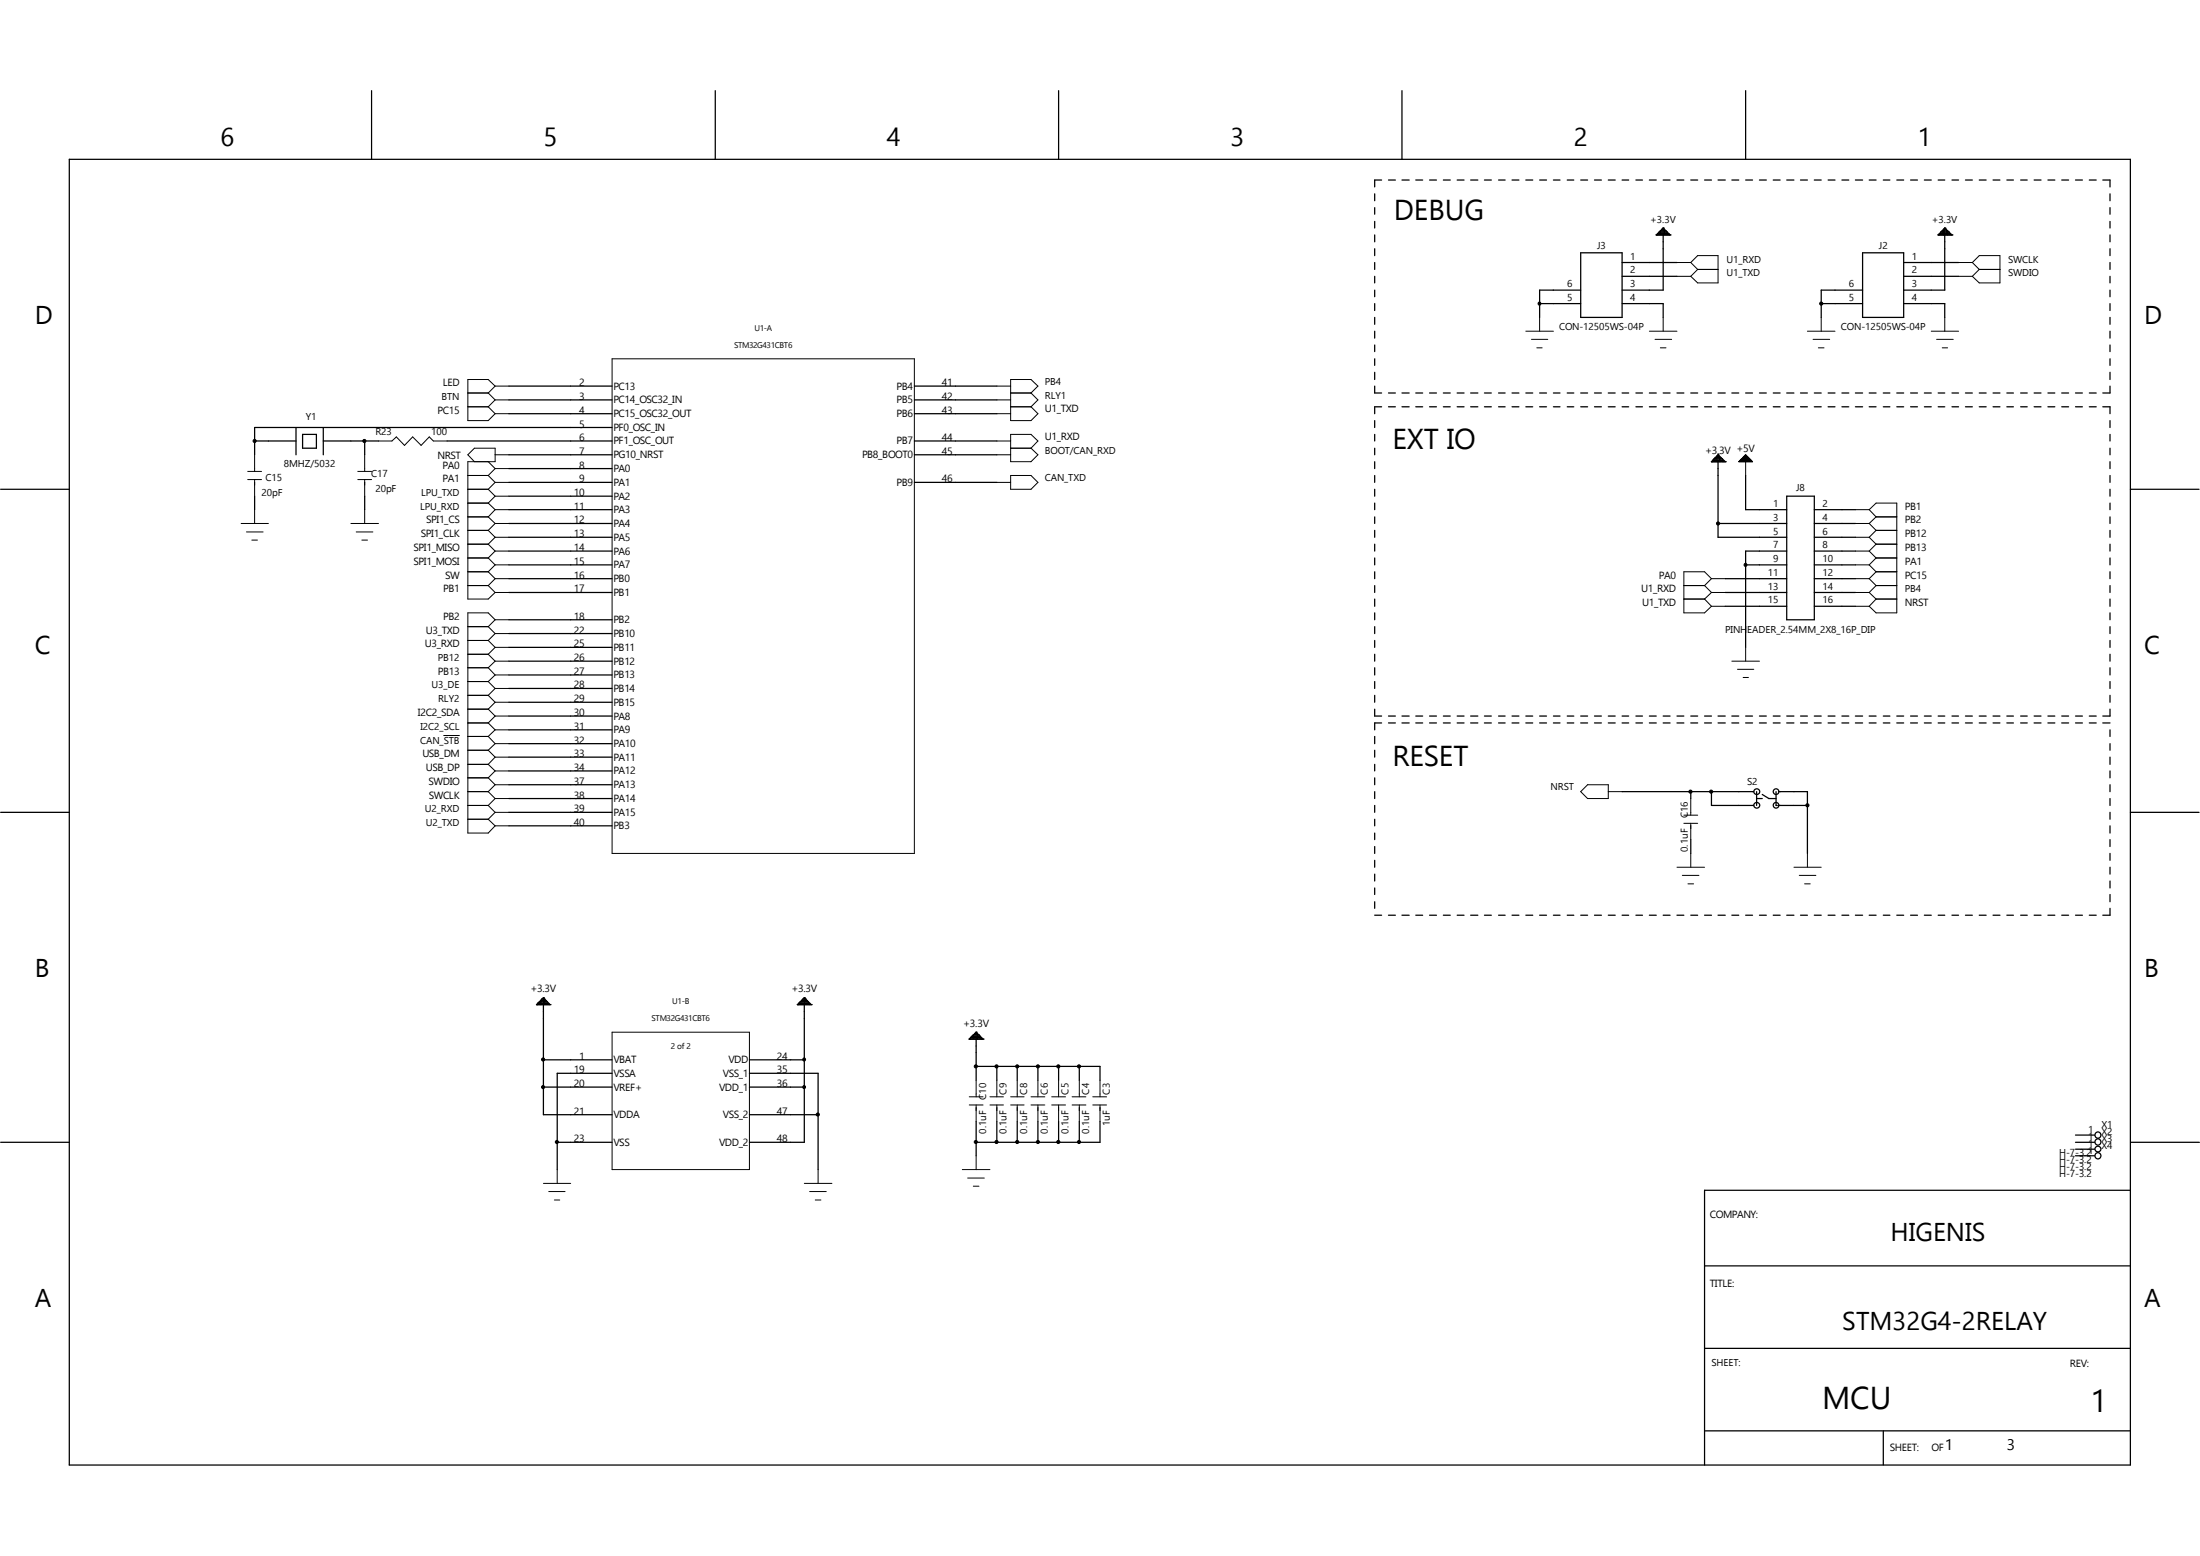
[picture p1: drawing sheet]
<svg xmlns="http://www.w3.org/2000/svg" width="297mm" height="210mm" viewBox="0 0 297 210" stroke-linecap="round" stroke-linejoin="round" font-family="sans-serif">
<g fill="none" stroke="#000" stroke-width=".17">
<path d="M50.2 12.2v9.3M96.6 12.2v9.3M142.9 12.2v9.3M189.3 12.2v9.3M235.7 12.2v9.3M9.4 21.5h278.2v176.2h-278.2zM185.6 26.2v.9M185.6 28v.9M185.6 29.9v.9M185.6 31.7v.9M185.6 33.6v.9M185.6 35.4v1"/>
<path d="M185.6 37.3v.9M185.6 39.2v.8M186.5 24.3h-.9v.9M187.5 24.3h.9M189.3 24.3h.9M191.1 24.3h1M193 24.3h.9M194.9 24.3h.9M196.7 24.3h1M198.5 24.3h1M200.4 24.3h.9M202.3 24.3h.9"/>
<path d="M204.1 24.3h1M206 24.3h.9M207.9 24.3h.9M209.7 24.3h.9M211.6 24.3h.9M213.4 24.3h.9M213.4 34.1h5.6v8.7h-5.6zM213.4 39.2h-5.5v3.6M215.3 24.3h.9M217.1 24.3h1M219 24.3h.9M219 35.4h7.4"/>
<path d="M219 37.3h7.4M220.9 24.3h.8M222.7 24.3h.9M223.6 31.7h.1M223.6 31.7h1.9M223.8 31.7v-.2h1.5v.2M224 31.7v-.4h1.1v.4M224.2 31.7v-.5h.7v.5M224.4 31.7v-.8h.3v.8M224.5 30.8h.1M224.5 24.3h1M224.5 30.8v8.4h-5.5"/>
<path d="M224.5 30.8l1 .9M224.5 30.8l-.9 .9M225.5 31.7h.1M226.4 24.3h.9M228.3 24.3h.9M230.1 24.3h1M231.9 24.3h1M233.8 24.3h.9M235.7 24.3h.9M237.5 24.3h1M239.4 24.3h.9M241.2 24.3h1"/>
<path d="M243.1 24.3h.9M244.9 24.3h1M246.8 24.3h.9M248.7 24.3h.9M250.5 24.3h1M251.5 34.1h5.5v8.7h-5.5zM251.5 39.2h-5.6v3.6M252.3 24.3h1M254.3 24.3h.8M256.1 24.3h.9M257 35.4h7.4M257 37.3h7.4"/>
<path d="M257.9 24.3h1M259.8 24.3h.9M261.7 31.7h.1M261.7 24.3h.9M261.7 31.7h1.8M261.8 31.7v-.2h1.5v.2M262 31.7v-.4h1.1v.4M262.2 31.7v-.5h.7v.5M262.4 31.7v-.8h.4v.8M262.6 30.8h.1M262.6 30.8v8.4h-5.6M262.6 30.8l.9 .9"/>
<path d="M262.6 30.8l-.9 .9M263.5 31.7h.1M263.5 24.3h.9M265.3 24.3h1M267.2 24.3h.9M269.1 24.3h.9M270.9 24.3h.9M272.8 24.3h.9M274.6 24.3h.9M276.5 24.3h.9M278.3 24.3h1M280.2 24.3h.9"/>
<path d="M282.1 24.3h.9M283.9 24.3h1v.9M284.9 26.2v.9M284.9 28v.9M284.9 29.9v.9M284.9 31.7v.9M284.9 33.6v.9M284.9 35.4v1M284.9 37.3v.9M284.9 39.2v.8M34.4 59.5h5.6M40 57.7v3.7"/>
<path d="M40.9 58.6h1.8v1.9h-1.8zM43.6 59.5h7.5M43.6 57.7v3.7M49.2 59.5v1.9M60.4 59.5h22.2M68.7 52.1h13.9M68.7 54h13.9M68.7 55.8h13.9M82.6 57.7h-48.2v3.7M123.4 52.1h11.2M123.4 54h11.2M123.4 55.8h11.2"/>
<path d="M123.4 59.5h11.2M185.6 41v.9M185.6 42.8v1M185.6 44.7v.9M185.6 46.6v.9M185.6 48.4v.9M185.6 50.2v1M185.6 52.1v.9h.9M185.6 56.8v.9M185.6 58.6v.9M186.5 54.9h-.9v.9M187.5 53h.9"/>
<path d="M187.5 54.9h.9M189.3 53h.9M189.3 54.9h.9M191.1 53h1M191.1 54.9h1M193 53h.9M193 54.9h.9M194.9 53h.9M194.9 54.9h.9M196.7 53h1M196.7 54.9h1M198.5 53h1"/>
<path d="M198.5 54.9h1M200.4 53h.9M200.4 54.9h.9M202.3 53h.9M202.3 54.9h.9M204.1 53h1M204.1 54.9h1M206 53h.9M206 54.9h.9M207.9 53h.9M207.9 54.9h.9M207.9 41h5.5"/>
<path d="M209.7 53h.9M209.7 54.9h.9M211.6 53h.9M211.6 54.9h.9M213.4 53h.9M213.4 54.9h.9M215.3 53h.9M215.3 54.9h.9M217.1 53h1M217.1 54.9h1M219 53h.9M219 54.9h.9"/>
<path d="M219 41h5.5v1.8M220.9 53h.8M220.9 54.9h.8M222.7 53h.9M222.7 54.9h.9M224.5 53h1M224.5 54.9h1M226.4 53h.9M226.4 54.9h.9M228.3 53h.9M228.3 54.9h.9M230.1 53h1"/>
<path d="M230.1 54.9h1M231.9 53h1M231.9 54.9h1M233.8 53h.9M233.8 54.9h.9M235.7 53h.9M235.7 54.9h.9M237.5 53h1M237.5 54.9h1M239.4 53h.9M239.4 54.9h.9M241.2 53h1"/>
<path d="M241.2 54.9h1M243.1 53h.9M243.1 54.9h.9M244.9 53h1M244.9 54.9h1M245.9 41h5.6M246.8 53h.9M246.8 54.9h.9M248.7 53h.9M248.7 54.9h.9M250.5 53h1M250.5 54.9h1"/>
<path d="M252.3 53h1M252.3 54.9h1M254.3 53h.8M254.3 54.9h.8M256.1 53h.9M256.1 54.9h.9M257 41h5.6v1.8M257.9 53h1M257.9 54.9h1M259.8 53h.9M259.8 54.9h.9M261.7 53h.9"/>
<path d="M261.7 54.9h.9M263.5 53h.9M263.5 54.9h.9M265.3 53h1M265.3 54.9h1M267.2 53h.9M267.2 54.9h.9M269.1 53h.9M269.1 54.9h.9M270.9 53h.9M270.9 54.9h.9M272.8 53h.9"/>
<path d="M272.8 54.9h.9M274.6 53h.9M274.6 54.9h.9M276.5 53h.9M276.5 54.9h.9M278.3 53h1M278.3 54.9h1M280.2 53h.9M280.2 54.9h.9M282.1 53h.9M282.1 54.9h.9M283.9 54.9h1v.9"/>
<path d="M284.9 52.1v.9h-1M284.9 41v.9M284.9 42.8v1M284.9 44.7v.9M284.9 46.6v.9M284.9 48.4v.9M284.9 50.2v1M284.9 56.8v.9M284.9 58.6v.9M.1 66h9.3M34.4 67v1.8M49.2 67v1.8"/>
<path d="M68.7 61.4h13.9M68.7 63.2h13.9M68.7 65.1h13.9M68.7 67h13.9M68.7 68.8h13.9M68.7 70.7h13.9M68.7 72.5h13.9M68.7 74.4h13.9M68.7 76.2h13.9M68.7 78.1h13.9M68.7 80h13.9M123.4 61.4h11.2"/>
<path d="M123.4 65.1h11.2M185.6 60.5v.9M185.6 62.3v.9M185.6 64.2v.9M185.6 66v1M185.6 67.9v.9M185.6 69.8v.9M185.6 71.6v.9M185.6 73.4v1M185.6 75.3v.9M185.6 77.2v.9M185.6 79v1"/>
<path d="M231.1 62.3h.1M231.1 62.3h1.8M231.2 62.1h1.5v.2M231.2 62.1v.2M231.4 62.3v-.4h1.1v.4M231.6 61.8h.7v.5M231.6 61.7v.6M231.8 61.6h.4v.7M231.8 61.6v.7M231.9 61.4h.1M231.9 70.7h9.3M231.9 61.4v11.1h9.3"/>
<path d="M231.9 61.4l-.8 .9M231.9 61.4l1 .9M232.9 62.3h.1M232.9 78.1h8.3M232.9 80h8.3M235.7 64.2v4.6h5.5M235.7 76.2h5.5M241.2 74.4h-5.5v13M241.2 67h3.7v16.7h-3.7zM244.9 68.8h5.6M244.9 70.7h5.6M244.9 72.5h5.6"/>
<path d="M244.9 74.4h5.6M244.9 76.2h5.6M244.9 78.1h5.6M244.9 80h5.6M284.9 60.5v.9M284.9 62.3v.9M284.9 64.2v.9M284.9 66v1M284.9 67.9v.9M284.9 69.8v.9M284.9 71.6v.9M284.9 73.4v1"/>
<path d="M284.9 75.3v.9M284.9 77.2v.9M284.9 79v1M287.6 66h9.3M68.7 96.6h13.9M68.7 83.7h13.9M68.7 85.5h13.9M68.7 87.4h13.9M68.7 89.2h13.9M68.7 91.1h13.9M68.7 92.9h13.9M68.7 94.8h13.9"/>
<path d="M68.7 98.5h13.9M185.6 80.9v.9M185.6 82.7v1M185.6 84.6v.9M185.6 86.4v1M185.6 88.3v.9M185.6 90.1v1M185.6 92v.9M185.6 93.9v.9M185.6 95.7v.9h.9M185.6 99.4v1M186.5 97.6h-.9v.9"/>
<path d="M187.5 96.6h.9M187.5 97.6h.9M189.3 96.6h.9M189.3 97.6h.9M191.1 96.6h1M191.1 97.6h1M193 96.6h.9M193 97.6h.9M194.9 96.6h.9M194.9 97.6h.9M196.7 96.6h1M196.7 97.6h1"/>
<path d="M198.5 96.6h1M198.5 97.6h1M200.4 96.6h.9M200.4 97.6h.9M202.3 96.6h.9M202.3 97.6h.9M204.1 96.6h1M204.1 97.6h1M206 96.6h.9M206 97.6h.9M207.9 96.6h.9M207.9 97.6h.9"/>
<path d="M209.7 96.6h.9M209.7 97.6h.9M211.6 96.6h.9M211.6 97.6h.9M213.4 96.6h.9M213.4 97.6h.9M215.3 96.6h.9M215.3 97.6h.9M217.1 96.6h1M217.1 97.6h1M219 96.6h.9M219 97.6h.9"/>
<path d="M220.9 96.6h.8M220.9 97.6h.8M222.7 96.6h.9M222.7 97.6h.9M224.5 96.6h1M224.5 97.6h1M226.4 96.6h.9M226.4 97.6h.9M228.3 96.6h.9M228.3 97.6h.9M230.1 96.6h1M230.1 97.6h1"/>
<path d="M231.9 96.6h1M231.9 97.6h1M232.9 81.8h8.3M233.8 96.6h.9M233.8 97.6h.9M235.7 96.6h.9M235.7 97.6h.9M237.5 96.6h1M237.5 97.6h1M239.4 96.6h.9M239.4 97.6h.9M241.2 96.6h1"/>
<path d="M241.2 97.6h1M243.1 96.6h.9M243.1 97.6h.9M244.9 96.6h1M244.9 97.6h1M244.9 81.8h5.6M246.8 96.6h.9M246.8 97.6h.9M248.7 96.6h.9M248.7 97.6h.9M250.5 96.6h1M250.5 97.6h1"/>
<path d="M252.3 96.6h1M252.3 97.6h1M254.3 96.6h.8M254.3 97.6h.8M256.1 96.6h.9M256.1 97.6h.9M257.9 96.6h1M257.9 97.6h1M259.8 96.6h.9M259.8 97.6h.9M261.7 96.6h.9M261.7 97.6h.9"/>
<path d="M263.5 96.6h.9M263.5 97.6h.9M265.3 96.6h1M265.3 97.6h1M267.2 96.6h.9M267.2 97.6h.9M269.1 96.6h.9M269.1 97.6h.9M270.9 96.6h.9M270.9 97.6h.9M272.8 96.6h.9M272.8 97.6h.9"/>
<path d="M274.6 96.6h.9M274.6 97.6h.9M276.5 96.6h.9M276.5 97.6h.9M278.3 96.6h1M278.3 97.6h1M280.2 96.6h.9M280.2 97.6h.9M282.1 96.6h.9M282.1 97.6h.9M283.9 97.6h1M284.9 80.9v.9"/>
<path d="M284.9 82.7v1M284.9 84.6v.9M284.9 86.4v1M284.9 88.3v.9M284.9 90.1v1M284.9 92v.9M284.9 93.9v.9M284.9 95.7v.9h-1M284.9 98.5v.9M.1 109.6h9.3M68.7 109.6h13.9M68.7 100.4h13.9"/>
<path d="M68.7 102.2h13.9M68.7 104.1h13.9M68.7 105.9h13.9M68.7 107.8h13.9M68.7 111.5h13.9M185.6 101.3v.9M185.6 103.2v.9M185.6 105v.9M185.6 106.8v1M185.6 108.7v.9M185.6 110.6v.9M185.6 112.4v.9"/>
<path d="M185.6 114.3v.9M185.6 116.1v1M185.6 118v.9M185.6 119.8v.9M219 106.8h17.8M228.3 106.8v1M228.3 113.3v1.9M231.1 106.8v1.9h5.7M237.2 107.8h.7M237.2 106.8v1.9M237.9 107.2l.9 .6h1M239.8 106.8v1.9h.1"/>
<path d="M240.1 106.8h3.9v8.4M240.1 108.7h3.9M284.9 100.4v.9M284.9 102.2v1M284.9 104.1v.9M284.9 105.9v.9M284.9 107.8v.9M284.9 109.6v1M284.9 111.5v.9M284.9 113.3v1M284.9 115.2v.9M284.9 117.1v.9"/>
<path d="M284.9 118.9v.9M287.6 109.6h9.3M72.4 135.6h.1M72.4 135.6h1.9M72.6 135.4h1.5v.2M72.6 135.4v.2M72.8 135.6v-.4h1.1v.4M73 135h.7v.6M73 135v.6M73.2 135.6v-.8h.3v.8M73.4 134.7h.1M73.4 134.7v15.8h9.2"/>
<path d="M73.4 134.7l-1 .9M73.4 134.7l.9 .9M74.3 135.6h.1M107.7 135.6h.1M107.7 135.6h1.8M107.9 135.4h1.4v.2M107.9 135.4v.2M108 135.6v-.4h1.1v.4M108.2 135h.8v.6M108.2 135v.6M108.4 135.6v-.8h.4v.8M108.6 134.7h.1"/>
<path d="M108.6 134.7v19.5h-7.4M108.6 134.7l-.9 .9M108.6 134.7l.9 .9M109.5 135.6h.1M131 140v.3M131.2 139.9h1.1v.4M131.2 139.8v.5M131.8 139.3h.1M131.8 139.3l-.9 1M131.8 139.3l.9 1M131.8 139.3v6.5M185.6 121.7v.9"/>
<path d="M185.6 123.5h.9M187.5 123.5h.9M189.3 123.5h.9M191.1 123.5h1M193 123.5h.9M194.9 123.5h.9M196.7 123.5h1M198.5 123.5h1M200.4 123.5h.9M202.3 123.5h.9M204.1 123.5h1M206 123.5h.9"/>
<path d="M207.9 123.5h.9M209.7 123.5h.9M211.6 123.5h.9M213.4 123.5h.9M215.3 123.5h.9M217.1 123.5h1M219 123.5h.9M220.9 123.5h.8M222.7 123.5h.9M224.5 123.5h1M226.4 123.5h.9M228.3 123.5h.9"/>
<path d="M230.1 123.5h1M231.9 123.5h1M233.8 123.5h.9M235.7 123.5h.9M237.5 123.5h1M239.4 123.5h.9M241.2 123.5h1M243.1 123.5h.9M244.9 123.5h1M246.8 123.5h.9M248.7 123.5h.9M250.5 123.5h1"/>
<path d="M252.3 123.5h1M254.3 123.5h.8M256.1 123.5h.9M257.9 123.5h1M259.8 123.5h.9M261.7 123.5h.9M263.5 123.5h.9M265.3 123.5h1M267.2 123.5h.9M269.1 123.5h.9M270.9 123.5h.9M272.8 123.5h.9"/>
<path d="M274.6 123.5h.9M276.5 123.5h.9M278.3 123.5h1M280.2 123.5h.9M282.1 123.5h.9M284.9 120.7v1M284.9 122.6v.9h-1M.1 154.2h9.3M73.4 143h9.2M73.4 146.7h9.2M75.2 154.2h7.4M82.6 144.9h-7.4v13"/>
<path d="M101.2 143h7.4M101.2 144.9h9.2v13M101.2 146.7h7.4M101.2 150.5h9.2M130.9 140.3h.1M130.9 140.3h1.8M131 140h1.5v.3M131.4 140.3v-.6h.8v.6M131.6 140.3v-.8h.4v.8M131.8 151.4v4.6M131.8 143.9h16.7v1.9M132.7 140.3h.1"/>
<path d="M134.6 143.9v1.9M134.6 151.4v2.8M137.3 143.9v1.9M137.3 151.4v2.8M140.1 143.9v1.9M140.1 151.4v2.8M142.9 143.9v1.9M142.9 151.4v2.8M145.7 143.9v1.9M145.7 151.4v2.8M148.5 151.4v2.8h-16.7M280.2 154.2h2.6"/>
<path d="M280.2 153.2h2.6M280.2 155.1h2.6M280.2 156h2.6M287.7 154.2h9.2M230.1 170.9h57.5M287.6 160.7h-57.5v37M230.1 182h57.5M230.1 193.1h57.5M254.3 193.1v4.6"/>
<circle cx="237.2" cy="106.8" r=".39"/>
<circle cx="237.2" cy="108.7" r=".39"/>
<circle cx="239.8" cy="106.8" r=".38"/>
<circle cx="239.8" cy="108.7" r=".38"/>
<circle cx="283.2" cy="156" r=".41"/>
<circle cx="283.2" cy="154.1" r=".41"/>
<circle cx="283.2" cy="153.2" r=".41"/>
<circle cx="283.2" cy="155.1" r=".39"/>
</g>
<g fill="none" stroke="#000" stroke-width=".14">
<path d="M226.4 35.4h1.9M226.4 37.3h1.9M228.3 35.4l.9-.9h2.7v3.7h-2.7l-.9-.9M228.3 35.4l.9 1M229.2 36.4h2.7M229.2 36.4l-.9 .9M264.4 35.4h1.9M264.4 37.3h1.9M266.3 35.4l.9 1M266.3 35.4l.9-.9h2.8v3.7h-2.8l-.9-.9M267.2 36.4h2.8M267.2 36.4l-.9 .9"/>
<path d="M51.1 59.5h1.8l.6-.5 1.1 1.1 1.1-1.1 1.2 1.1 1.1-1.1 .5 .5h1.9M63.2 54.9h2.7M63.2 53h2.7M65.9 53l.9 1M65.9 54.9l.9 .9M66.8 52.1l-.9-.9h-2.7v5.6h2.7l.9-1M66.8 55.8h1.9M66.8 54h1.9M66.8 54l-.9 .9M66.8 52.1h1.9M66.8 52.1l-.9 .9M82.6 48.4h40.8v66.8h-40.8z"/>
<path d="M134.6 59.5h1.8M134.6 55.8h1.8M134.6 54h1.8M134.6 52.1h1.8M136.4 58.6h2.8l.9 .9-.9 1 .9 .9-.9 .9h-2.8zM136.4 54.9h2.8M136.4 53h2.8M139.2 53l.9-.9-.9-.9h-2.8v5.6h2.8l.9-1-.9-.9M139.2 53l.9 1-.9 .9M206 44.7h3.7M206.8 45.8h2.2M207.5 46.9h.7"/>
<path d="M207.9 42.8v1.9M222.7 44.7h3.7M223.4 45.8h2.3M224.2 46.9h.7M224.5 42.8v1.9M244 44.7h3.7M244.8 45.8h2.2M245.5 46.9h.8M245.9 42.8v1.9M260.7 44.7h3.7M261.5 45.8h2.2M262.2 46.9h.7"/>
<path d="M262.6 42.8v1.9M32.6 70.7h3.6M33.3 71.8h2.2M33.4 63.6h1.9M33.4 64.7h1.9M34 72.9h.8M34.4 61.4v2.2M34.4 64.7v2.3M34.4 68.8v1.9M47.4 70.7h3.7M48.1 71.8h2.2M48.3 63.6h1.9"/>
<path d="M48.3 64.7h1.9M48.9 72.9h.7M49.2 61.4v2.2M49.2 64.7v2.3M49.2 68.8v1.9M63.2 67.9h2.7M63.2 66h2.7M63.2 69.8h2.7M63.2 71.6h2.7M63.2 73.4h2.7M63.2 75.3h2.7M63.2 77.2h2.7"/>
<path d="M63.2 79h2.7M63.2 64.2h2.7M64.1 62.3l-.9-.9 .9-.9h2.7v1.8h-3.6v18.6h2.7l.9-.9M65.9 66l.9 1M65.9 67.9l.9 .9M65.9 69.8l.9 .9M65.9 71.6l.9 .9M65.9 73.4l.9 1M65.9 75.3l.9 .9M65.9 77.2l.9 .9M65.9 62.3l.9 .9M65.9 64.2l.9 .9"/>
<path d="M65.9 79l.9 1M66.8 61.4h1.9M66.8 67h1.9M66.8 67l-.9 .9M66.8 68.8h1.9M66.8 68.8l-.9 1M66.8 70.7h1.9M66.8 70.7l-.9 .9M66.8 72.5h1.9M66.8 72.5l-.9 .9M66.8 74.4h1.9M66.8 74.4l-.9 .9"/>
<path d="M66.8 76.2h1.9M66.8 76.2l-.9 1M66.8 78.1h1.9M66.8 78.1l-.9 .9M66.8 63.2h1.9M66.8 63.2l-.9 1M66.8 65.1h1.9M66.8 65.1l-.9 .9M66.8 80h1.9M134.6 61.4h1.8M134.6 65.1h1.8M136.4 64.2h2.8l.9 .9-.9 .9h-2.8z"/>
<path d="M136.4 60.5h2.8M227.3 79h2.8M230.1 79l1 1M231.1 78.1l-1-.9h-2.8v5.5h2.8l1-.9M231.1 78.1h1.8M231.1 80h1.8M231.1 78.1l-1 .9M231.1 80l-1 .9M234.8 62.3h.1M234.8 62.3h1.7M234.9 62.3v-.1h1.6v.1M235 62v.3"/>
<path d="M235 62h1.3M235.1 61.9v.4M235.1 61.9h1.1v.4M235.2 61.9v.4M235.2 61.9h.9M235.4 61.6v.7M235.4 61.6h.5M235.5 61.6v.7M235.5 61.6h.3M235.5 61.5v.8M235.6 61.5h.2M235.6 61.4v.9"/>
<path d="M235.6 61.4h.1M235.7 61.4l.9 .9h-1.9zM235.7 61.4v2.8M235.8 61.5v.8M235.8 61.6v.7M235.9 61.6v.7M236 61.7v.6M236 61.7h-.7v.6M236.1 61.8v.5M236.1 61.8h-.9v.5M236.3 62v.3M236.3 62.1v.2"/>
<path d="M236.4 62.1h-1.5v.2M236.4 62.1v.2M236.6 62.3h.1M250.5 68.8h1.8M250.5 70.7h1.8M250.5 72.5h1.8M250.5 74.4h1.8M250.5 76.2h1.8M250.5 78.1h1.8M250.5 80h1.8M252.3 68.8l1-.9h2.8v14.8h-2.8l-1-.9M252.3 68.8l1 1"/>
<path d="M252.3 70.7l1 .9M252.3 72.5l1 .9M252.3 74.4l1 .9M252.3 76.2l1 1M252.3 80l1 .9M252.3 78.1l1 .9M253.3 69.8h2.8M253.3 71.6h2.8M253.3 73.4h2.8M253.3 75.3h2.8M253.3 77.2h2.8M253.3 79h2.8"/>
<path d="M253.3 69.8l-1 .9M253.3 71.6l-1 .9M253.3 73.4l-1 1M253.3 75.3l-1 .9M253.3 79l-1 1M253.3 77.2l-1 .9M59.9 99.3h2.1M63.2 97.6h2.7M63.2 95.7h2.7M63.2 99.4h2.7M63.2 86.4h2.7M63.2 84.6h2.7"/>
<path d="M63.2 88.3h2.7M63.2 93.9h2.7M63.2 92h2.7M63.2 90.1h2.7M65.9 95.7l.9 .9M65.9 97.6l.9 .9M65.9 84.6l.9 .9M65.9 86.4l.9 1M65.9 92l.9 .9M65.9 88.3l.9 .9M65.9 90.1l.9 1M65.9 93.9l.9 .9"/>
<path d="M65.9 99.4l.9 1M66.8 83.7l-.9-1h-2.7v29.7h2.7l.9-.9M66.8 96.6h1.9M66.8 96.6l-.9 1M66.8 98.5h1.9M66.8 98.5l-.9 .9M66.8 85.5h1.9M66.8 85.5l-.9 .9M66.8 87.4h1.9M66.8 87.4l-.9 .9M66.8 92.9h1.9M66.8 92.9l-.9 1"/>
<path d="M66.8 83.7h1.9M66.8 83.7l-.9 .9M66.8 89.2h1.9M66.8 89.2l-.9 .9M66.8 91.1h1.9M66.8 91.1l-.9 .9M66.8 94.8h1.9M66.8 94.8l-.9 .9M227.3 80.9h2.8M230.1 80.9l1 .9M231.1 81.8h1.8M233.8 89.2h3.7"/>
<path d="M234.6 90.3h2.2M235.3 91.4h.8M235.7 87.4v1.8M250.5 81.8h1.8M253.3 80.9h2.8M253.3 80.9l-1 .9M63.2 106.8h2.7M63.2 108.7h2.7M63.2 105h2.7M63.2 103.2h2.7M63.2 101.3h2.7M63.2 110.6h2.7"/>
<path d="M65.9 106.8l.9 1M65.9 105l.9 .9M65.9 103.2l.9 .9M65.9 101.3l.9 .9M65.9 110.6l.9 .9M65.9 108.7l.9 .9M66.8 105.9h1.9M66.8 107.8h1.9M66.8 107.8l-.9 .9M66.8 105.9l-.9 .9M66.8 104.1h1.9M66.8 104.1l-.9 .9"/>
<path d="M66.8 102.2h1.9M66.8 102.2l-.9 1M66.8 111.5h1.9M66.8 100.4h1.9M66.8 100.4l-.9 .9M66.8 109.6h1.9M66.8 109.6l-.9 1M213.4 106.8l.9-.9h2.8v1.9h-2.8zM217.1 106.8h1.9M226.4 117.1h3.7M227.1 118.2h2.3M227.3 110h1.9"/>
<path d="M227.3 111.1h1.9M227.9 119.3h.7M228.3 107.8v2.2M228.3 111.1v2.2M228.3 115.2v1.9M242.2 117.1h3.7M242.9 118.2h2.3M243.6 119.3h.8M244 115.2v1.9M82.6 139.3h18.6v18.6h-18.6zM73.4 159.7h3.6M75.2 157.9v1.8"/>
<path d="M108.6 159.7h3.7M110.4 157.9v1.8M129.9 157.9h3.7M130.6 159h2.3M130.9 148h1.8M130.9 149.1h1.8M131.8 145.8v2.2M131.8 149.1v2.3M131.8 156v1.9M133.6 148h1.9M133.6 149.1h1.9M134.6 145.8v2.2"/>
<path d="M134.6 149.1v2.3M136.4 148h1.9M136.4 149.1h1.9M137.3 145.8v2.2M137.3 149.1v2.3M139.2 148h1.9M139.2 149.1h1.9M140.1 145.8v2.2M140.1 149.1v2.3M142 148h1.8M142 149.1h1.8M142.9 145.8v2.2"/>
<path d="M142.9 149.1v2.3M144.7 148h1.9M144.7 149.1h1.9M145.7 145.8v2.2M145.7 149.1v2.3M147.5 148h1.9M147.5 149.1h1.9M148.5 145.8v2.2M148.5 149.1v2.3M74.1 160.8h2.2M74.8 162h.8M109.3 160.8h2.2"/>
<path d="M110.1 162h.7M131.4 160.1h.8"/>
</g>
<g fill="#000" stroke="#000" stroke-width=".14">
<circle cx="34.4" cy="59.5" r=".21"/>
<circle cx="49.2" cy="59.5" r=".21"/>
<circle cx="207.8" cy="41" r=".2"/>
<circle cx="245.9" cy="41" r=".21"/>
<circle cx="231.9" cy="70.7" r=".21"/>
<circle cx="235.6" cy="76.2" r=".2"/>
<circle cx="228.2" cy="106.8" r=".21"/>
<circle cx="231" cy="106.8" r=".21"/>
<circle cx="244" cy="108.7" r=".21"/>
<circle cx="73.3" cy="143" r=".21"/>
<circle cx="73.3" cy="146.7" r=".21"/>
<circle cx="75.2" cy="154.1" r=".21"/>
<circle cx="108.6" cy="146.7" r=".2"/>
<circle cx="108.6" cy="143" r=".2"/>
<circle cx="110.4" cy="150.4" r=".21"/>
<circle cx="131.7" cy="143.9" r=".21"/>
<circle cx="131.7" cy="154.1" r=".21"/>
<circle cx="134.5" cy="143.9" r=".21"/>
<circle cx="134.5" cy="154.1" r=".21"/>
<circle cx="137.3" cy="143.9" r=".21"/>
<circle cx="137.3" cy="154.1" r=".21"/>
<circle cx="140.1" cy="143.9" r=".21"/>
<circle cx="140.1" cy="154.1" r=".21"/>
<circle cx="142.9" cy="143.9" r=".21"/>
<circle cx="142.9" cy="154.1" r=".21"/>
<circle cx="145.7" cy="154.1" r=".21"/>
<circle cx="145.7" cy="143.9" r=".21"/>
</g>
<g font-size="4.3">
<text x="246" y="190.2">MCU</text>
<text x="282.2" y="190.5">1</text>
</g>
<g font-size="3.9">
<text x="188.2" y="29.7">DEBUG</text>
<text x="188" y="60.7">EXT IO</text>
<text x="188" y="103.3">RESET</text>
</g>
<g font-size="3.5">
<text x="29.8" y="19.6">6</text>
<text x="73.4" y="19.6">5</text>
<text x="119.7" y="19.6">4</text>
<text x="166.1" y="19.6">3</text>
<text x="212.5" y="19.6">2</text>
<text x="258.9" y="19.6">1</text>
<text x="4.7" y="43.8">D</text>
<text x="289.5" y="43.8">D</text>
<text x="4.7" y="88.3">C</text>
<text x="289.5" y="88.3">C</text>
<text x="4.7" y="131.9">B</text>
<text x="289.5" y="131.9">B</text>
<text x="255.2" y="167.5">HIGENIS</text>
<text x="4.7" y="176.4">A</text>
<text x="248.7" y="179.5">STM32G4-2RELAY</text>
<text x="289.5" y="176.4">A</text>
</g>
<g font-size="2.1">
<text x="262.6" y="195.7">1</text>
<text x="270.9" y="195.7">3</text>
</g>
<g font-size="1.4">
<text x="59.8" y="52.1">LED</text>
<text x="78.2" y="52.1">2</text>
<text x="78.2" y="54">3</text>
<text x="82.8" y="52.6">PC13</text>
<text x="121" y="52.6">PB4</text>
<text x="127.2" y="52.1">41</text>
<text x="127.2" y="54">42</text>
<text x="59.1" y="55.8">PC15</text>
<text x="78.2" y="55.8">4</text>
<text x="78.2" y="57.7">5</text>
<text x="78.2" y="59.5">6</text>
<text x="82.8" y="54.4">PC14_OSC32_IN</text>
<text x="82.8" y="56.3">PC15_OSC32_OUT</text>
<text x="82.8" y="58.2">PF0_OSC_IN</text>
<text x="82.8" y="60">PF1_OSC_OUT</text>
<text x="121" y="54.4">PB5</text>
<text x="121" y="56.3">PB6</text>
<text x="121" y="60">PB7</text>
<text x="127.2" y="55.8">43</text>
<text x="127.2" y="59.5">44</text>
<text x="141.1" y="55.7">U1_TXD</text>
<text x="141.1" y="59.4">U1_RXD</text>
<text x="59.1" y="61.9">NRST</text>
<text x="59.7" y="63.2">PA0</text>
<text x="59.7" y="65.1">PA1</text>
<text x="78.2" y="61.4">7</text>
<text x="78.2" y="63.2">8</text>
<text x="78.2" y="65.1">9</text>
<text x="82.8" y="61.8">PG10_NRST</text>
<text x="82.8" y="63.7">PA0</text>
<text x="82.8" y="65.6">PA1</text>
<text x="116.4" y="61.8">PB8_BOOT0</text>
<text x="121" y="65.6">PB9</text>
<text x="127.2" y="61.4">45</text>
<text x="127.2" y="65.1">46</text>
<text x="230.2" y="61.2">+3.3V +5V</text>
<text x="57.5" y="70.7">SPI1_CS</text>
<text x="77.5" y="67">10</text>
<text x="77.5" y="68.8">11</text>
<text x="77.5" y="70.7">12</text>
<text x="82.8" y="67.4">PA2</text>
<text x="82.8" y="69.3">PA3</text>
<text x="82.8" y="71.1">PA4</text>
<text x="257.2" y="68.8">PB1</text>
<text x="257.2" y="70.7">PB2</text>
<text x="55.8" y="74.4">SPI1_MISO</text>
<text x="55.8" y="76.2">SPI1_MOSI</text>
<text x="56.8" y="72.5">SPI1_CLK</text>
<text x="77.5" y="72.5">13</text>
<text x="77.5" y="74.4">14</text>
<text x="77.5" y="76.2">15</text>
<text x="82.8" y="73">PA5</text>
<text x="82.8" y="74.8">PA6</text>
<text x="82.8" y="76.7">PA7</text>
<text x="257.2" y="72.5">PB12</text>
<text x="257.2" y="74.4">PB13</text>
<text x="257.2" y="76.2">PA1</text>
<text x="59.8" y="83.7">PB2</text>
<text x="59.8" y="80">PB1</text>
<text x="60.1" y="78.1">SW</text>
<text x="77.5" y="78.1">16</text>
<text x="77.5" y="80">17</text>
<text x="77.5" y="83.7">18</text>
<text x="82.8" y="78.6">PB0</text>
<text x="82.8" y="80.4">PB1</text>
<text x="221.6" y="80">U1_RXD</text>
<text x="221.7" y="81.8">U1_TXD</text>
<text x="223.9" y="78.1">PA0</text>
<text x="257.2" y="81.8">NRST</text>
<text x="257.2" y="78.1">PC15</text>
<text x="57.4" y="87.4">U3_RXD</text>
<text x="57.5" y="85.5">U3_TXD</text>
<text x="77.5" y="85.5">22</text>
<text x="77.5" y="87.4">25</text>
<text x="77.5" y="89.2">26</text>
<text x="82.8" y="84.1">PB2</text>
<text x="82.8" y="86">PB10</text>
<text x="82.8" y="87.8">PB11</text>
<text x="82.8" y="89.7">PB12</text>
<text x="59.1" y="91.1">PB13</text>
<text x="77.5" y="91.1">27</text>
<text x="77.5" y="92.9">28</text>
<text x="77.5" y="94.8">29</text>
<text x="82.8" y="91.6">PB13</text>
<text x="82.8" y="93.4">PB14</text>
<text x="82.8" y="95.2">PB15</text>
<text x="56.4" y="96.6">I2C2_SDA</text>
<text x="77.5" y="96.6">30</text>
<text x="77.5" y="98.5">31</text>
<text x="77.5" y="100.4">32</text>
<text x="82.8" y="97.1">PA8</text>
<text x="82.8" y="99">PA9</text>
<text x="82.8" y="100.8">PA10</text>
<text x="57" y="102.2">USB_DM</text>
<text x="57.5" y="104.1">USB_DP</text>
<text x="57.9" y="105.9">SWDIO</text>
<text x="57.9" y="107.8">SWCLK</text>
<text x="77.5" y="102.2">33</text>
<text x="77.5" y="104.1">34</text>
<text x="77.5" y="105.9">37</text>
<text x="77.5" y="107.8">38</text>
<text x="82.8" y="102.7">PA11</text>
<text x="82.8" y="104.5">PA12</text>
<text x="82.8" y="106.4">PA13</text>
<text x="77.5" y="109.6">39</text>
<text x="77.5" y="111.5">40</text>
<text x="82.8" y="108.2">PA14</text>
<text x="82.8" y="110.1">PA15</text>
<text x="82.8" y="111.9">PB3</text>
<text x="71.6" y="133.9">+3.3V</text>
<text x="106.8" y="133.9">+3.3V</text>
<text x="78.2" y="143">1</text>
<text x="82.8" y="143.5">VBAT</text>
<text x="98.3" y="143.5">VDD</text>
<text x="104.9" y="143">24</text>
<text x="130" y="138.6">+3.3V</text>
<text x="77.5" y="144.9">19</text>
<text x="77.5" y="146.7">20</text>
<text x="82.8" y="145.3">VSSA</text>
<text x="82.8" y="147.2">VREF+</text>
<text x="97.1" y="147.2">VDD_1</text>
<text x="97.6" y="145.3">VSS_1</text>
<text x="104.9" y="144.9">35</text>
<text x="104.9" y="146.7">36</text>
<text x="77.5" y="150.5">21</text>
<text x="77.5" y="154.2">23</text>
<text x="82.8" y="150.9">VDDA</text>
<text x="82.8" y="154.6">VSS</text>
<text x="97.1" y="154.6">VDD_2</text>
<text x="97.6" y="150.9">VSS_2</text>
<text x="104.9" y="150.5">47</text>
<text x="104.9" y="154.2">48</text>
<text x="230.8" y="164.4">COMPANY:</text>
<text x="230.8" y="173.7">TITLE:</text>
<text x="279.4" y="184.6">REV:</text>
<text x="255.1" y="195.9">SHEET:</text>
<text x="260.8" y="195.9">OF</text>
</g>
<g font-size="1.3">
<text x="215.6" y="33.6">J3</text>
<text x="220.1" y="35.1">1</text>
<text x="222.8" y="30.1">+3.3V</text>
<text x="233.1" y="35.4">U1_RXD</text>
<text x="253.7" y="33.6">J2</text>
<text x="258.1" y="35.1">1</text>
<text x="260.8" y="30.1">+3.3V</text>
<text x="271.1" y="35.4">SWCLK</text>
<text x="211.6" y="40.6">5</text>
<text x="211.6" y="38.8">6</text>
<text x="220.1" y="36.9">2</text>
<text x="220.1" y="38.8">3</text>
<text x="220.1" y="40.6">4</text>
<text x="233.1" y="37.3">U1_TXD</text>
<text x="249.6" y="40.6">5</text>
<text x="249.6" y="38.8">6</text>
<text x="258.1" y="36.9">2</text>
<text x="258.1" y="38.8">3</text>
<text x="258.1" y="40.6">4</text>
<text x="271.1" y="37.3">SWDIO</text>
<text x="210.5" y="44.6">CON-12505WS-04P</text>
<text x="248.5" y="44.6">CON-12505WS-04P</text>
<text x="59.6" y="54">BTN</text>
<text x="141.1" y="53.8">RLY1</text>
<text x="141.1" y="51.9">PB4</text>
<text x="41.3" y="56.6">Y1</text>
<text x="50.7" y="58.7">R23</text>
<text x="58.2" y="58.7">100</text>
<text x="35.9" y="64.9">C15</text>
<text x="38.3" y="63.1">8MHZ/5032</text>
<text x="50.1" y="64.3">C17</text>
<text x="141.1" y="61.2">BOOT/CAN_RXD</text>
<text x="141.1" y="64.9">CAN_TXD</text>
<text x="35.3" y="67">20pF</text>
<text x="50.7" y="66.4">20pF</text>
<text x="56.7" y="68.8">LPU_RXD</text>
<text x="56.9" y="67">LPU_TXD</text>
<text x="239.4" y="68.5">1</text>
<text x="239.4" y="70.3">3</text>
<text x="242.5" y="66.2">J8</text>
<text x="246" y="68.5">2</text>
<text x="246" y="70.3">4</text>
<text x="238.7" y="77.7">11</text>
<text x="239.4" y="72.2">5</text>
<text x="239.4" y="74">7</text>
<text x="239.4" y="75.9">9</text>
<text x="246" y="72.2">6</text>
<text x="246" y="74">8</text>
<text x="246" y="75.9">10</text>
<text x="246" y="77.7">12</text>
<text x="238.7" y="79.6">13</text>
<text x="238.7" y="81.4">15</text>
<text x="246" y="79.6">14</text>
<text x="246" y="81.4">16</text>
<text x="257.2" y="80">PB4</text>
<text x="59.1" y="89.2">PB12</text>
<text x="232.9" y="85.4">PINHEADER_2.54MM_2X8_16P_DIP</text>
<text x="58.3" y="92.9">U3_DE</text>
<text x="59.1" y="94.8">RLY2</text>
<text x="56.7" y="100.4">CAN_STB</text>
<text x="56.8" y="98.5">I2C2_SCL</text>
<text x="209.3" y="106.6">NRST</text>
<text x="235.9" y="105.9">S2</text>
<text x="57.4" y="109.6">U2_RXD</text>
<text x="57.5" y="111.5">U2_TXD</text>
<text x="227.9" y="110.4" transform="rotate(-90 227.9 110.4)">C16</text>
<text x="227.9" y="115" transform="rotate(-90 227.9 115)">0.1uF</text>
<text x="133.1" y="148.5" transform="rotate(-90 133.1 148.5)">C10</text>
<text x="135.9" y="147.7" transform="rotate(-90 135.9 147.7)">C9</text>
<text x="138.7" y="147.7" transform="rotate(-90 138.7 147.7)">C8</text>
<text x="141.5" y="147.7" transform="rotate(-90 141.5 147.7)">C6</text>
<text x="144.3" y="147.7" transform="rotate(-90 144.3 147.7)">C5</text>
<text x="147.1" y="147.7" transform="rotate(-90 147.1 147.7)">C4</text>
<text x="149.8" y="147.7" transform="rotate(-90 149.8 147.7)">C3</text>
<text x="133.1" y="153" transform="rotate(-90 133.1 153)">0.1uF</text>
<text x="135.9" y="153" transform="rotate(-90 135.9 153)">0.1uF</text>
<text x="138.7" y="153" transform="rotate(-90 138.7 153)">0.1uF</text>
<text x="141.5" y="153" transform="rotate(-90 141.5 153)">0.1uF</text>
<text x="144.3" y="153" transform="rotate(-90 144.3 153)">0.1uF</text>
<text x="147.1" y="153" transform="rotate(-90 147.1 153)">0.1uF</text>
<text x="149.8" y="152" transform="rotate(-90 149.8 152)">1uF</text>
<text x="281.9" y="153">1</text>
<text x="281.9" y="153.9">1</text>
<text x="281.9" y="154.8">1</text>
<text x="281.9" y="155.7">1</text>
<text x="283.7" y="152.3">X1</text>
<text x="283.7" y="153.2">X2</text>
<text x="283.7" y="154.2">X3</text>
<text x="283.7" y="155.1">X4</text>
<text x="278" y="156.1">H-7-3.2</text>
<text x="278" y="157">H-7-3.2</text>
<text x="278" y="157.9">H-7-3.2</text>
<text x="278" y="158.8">H-7-3.2</text>
<text x="231.1" y="184.4">SHEET:</text>
</g>
<g font-size="1.1">
<text x="99.1" y="46.9">STM32G431CBT6</text>
<text x="101.9" y="44.6">U1-A</text>
<text x="88" y="137.8">STM32G431CBT6</text>
<text x="90.8" y="135.6">U1-B</text>
<text x="90.6" y="141.6">2 of 2</text>
</g>
</svg>
